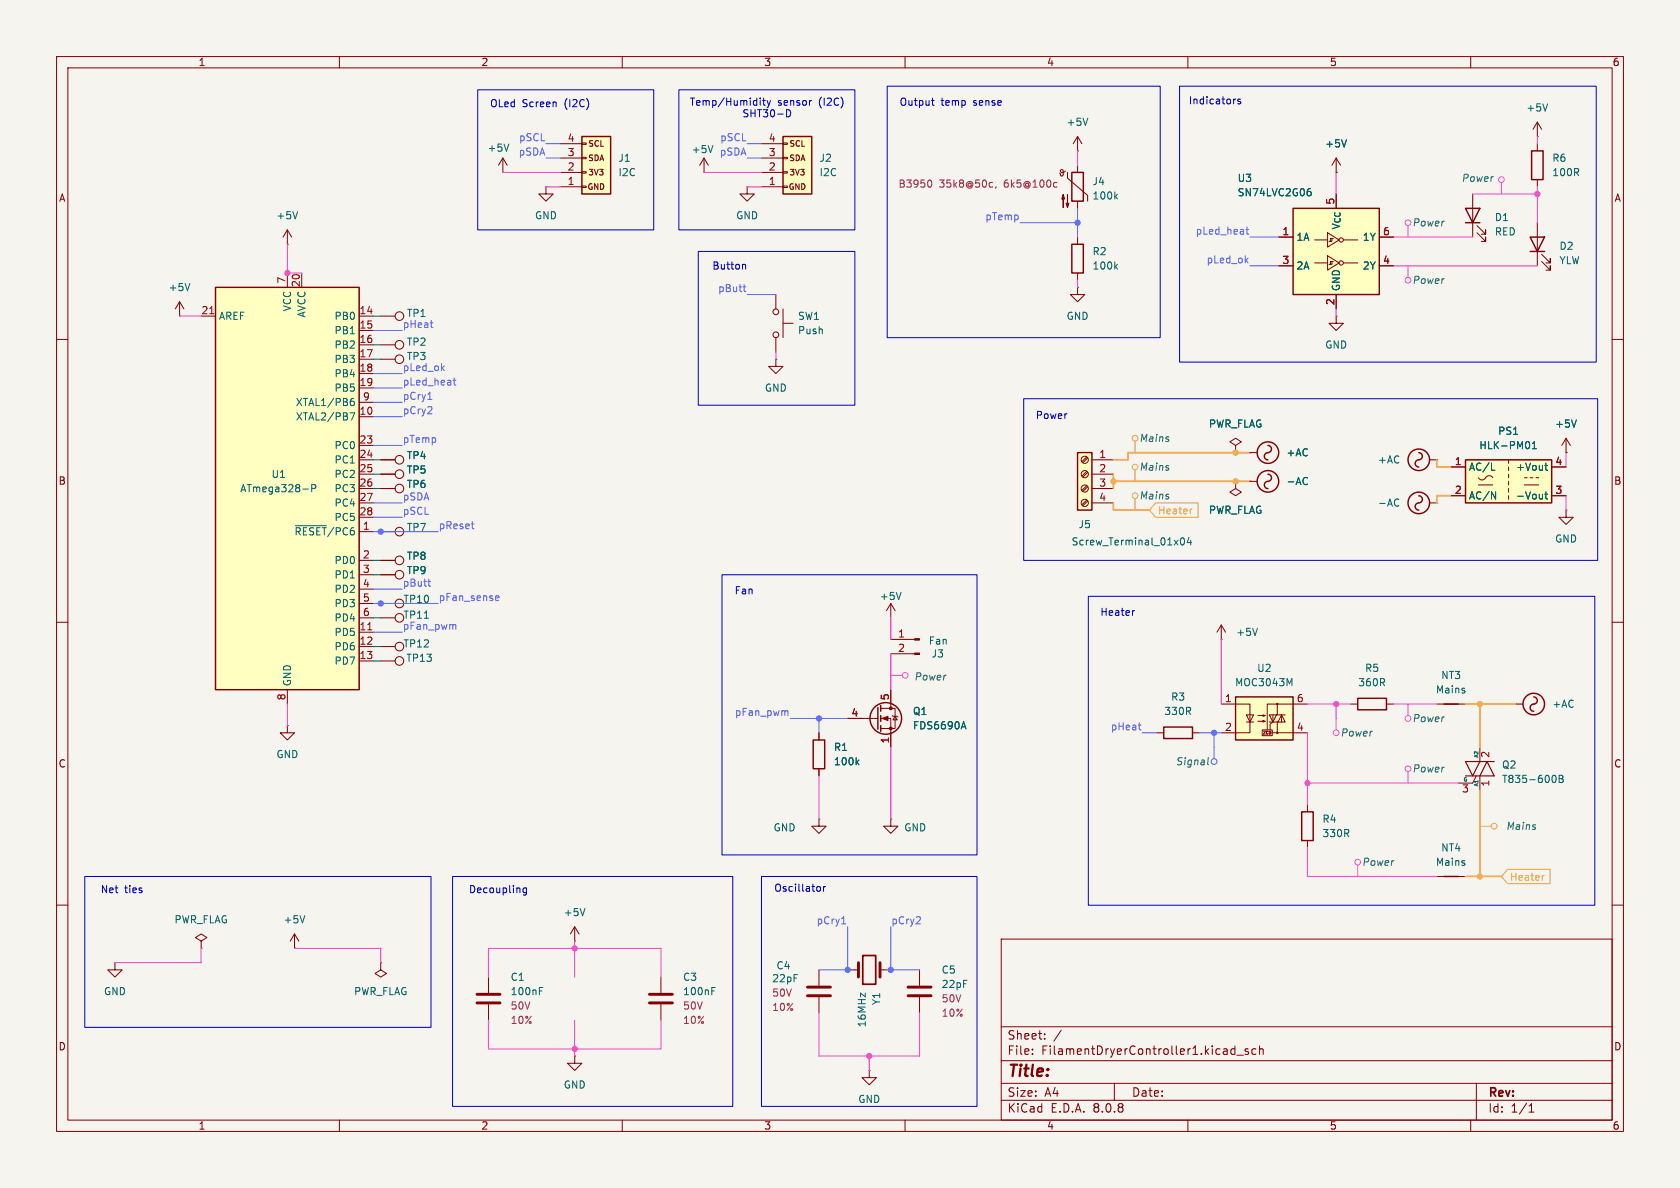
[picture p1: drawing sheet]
<svg xmlns="http://www.w3.org/2000/svg" width="297mm" height="210mm" viewBox="0 0 297 210" stroke-linecap="round" stroke-linejoin="round" font-family="sans-serif">
<path d="M0 0h297v210h-297z" fill="#f5f4ef" stroke="#f5f4ef" stroke-width=".18"/>
<g fill="none" stroke="#840000" stroke-width=".18">
<path d="M10 10h277v190h-277zM12 12h273v186h-273zM60 10v2M110 10v2M160 10v2M210 10v2M260 10v2M190.5 26.7h.1M190.5 24.1l-.8 1.3M190.5 24.1v2.6M190.5 24.1l.8 1.3M10 60h2"/>
<path d="M285 60h2M10 110h2M285 110h2M144.8 144.8v1.3h1.2l-1.2 1.2-1.3-1.2h1.3M144.8 144.8h.1M157.5 144.8v1.3h-1.3l1.3 1.2 1.2-1.2h-1.2M157.5 144.8h.1M10 160h2M177 166h108v32h-108zM285 160h2M60 198v2M110 198v2"/>
<path d="M160 198v2M177 194.5h108M177 191.5h108M177 187.5h108M177 181.5h108M182.5 186.3v.1M182.5 185.5v.1M184.7 183.6v.1M184.7 182.8v.1M187.6 182.1l-1.3 2M197 191.5v3M210 198v2"/>
<path d="M217.7 186.3h.6M217.7 185.5h.6M218.3 184.9v1.5M218.7 186.5h1.1M220.7 185.5l-.4-.1-.2 .2 .1 .2 .5 .2v.3h-.6M222 185.5l-.4-.1-.3 .3v.4l.2 .2h.5M222.7 185.5l.2-.1 .3 .1 .1 .9M222.7 184.9v1.5M260 198v2M261 191.5v6.5M270.3 196.6h.9M270.3 195.5l.4-.4v1.5"/>
</g>
<path d="M192.3 20.9l-.4 1.3" fill="none" stroke="#006464" stroke-width=".18"/>
<path d="M190.5 80h2.5v10.2h-2.5z" fill="#ffffc2"/>
<path d="M190.5 80h2.5v10.2h-2.5z" fill="none" stroke="#840000" stroke-width=".25"/>
<g fill="none" stroke="#840000" stroke-width=".18">
<path d="M192.1 88.4l-.8 .8M192.1 85.9l-.8 .8M192.1 83.3l-.8 .9M192.1 80.8l-.8 .8M192.3 88.6l-.9 .8M192.3 86l-.9 .9M192.3 83.5l-.9 .8M192.3 80.9l-.9 .9M193 81.3h3.8M193 83.8h3.8M193 86.4h3.8M193 88.9h3.8"/>
<circle cx="191.8" cy="81.3" r=".63"/>
<circle cx="191.8" cy="88.9" r=".63"/>
<circle cx="191.8" cy="86.4" r=".63"/>
<circle cx="191.8" cy="83.8" r=".63"/>
</g>
<path d="M208.9 95.1h.1a.68 .68 0 0 1 .4 .6 .68 .68 0 0 1-.4 .6 .84 .84 0 0 1-.1-1.2zM210.2 95l-.3 .9h.8M210.5 95.5v.8" fill="none" stroke="#006464" stroke-width=".18"/>
<path d="M38.1 50.8h25.4v71.1h-25.4z" fill="#ffffc2"/>
<g fill="none" stroke="#840000" stroke-width=".25">
<path d="M38.1 50.8h25.4v71.1h-25.4zM189.5 43.2h2v5.1h-2zM155.2 125.1v3.8M155.7 124.7v1M155.7 126.5v1M155.7 128.3v1M205.7 128.5h5.1v2.1h-5.1zM240 123.4h5.1v2.1h-5.1z"/>
<circle cx="156.6" cy="127" r="2.79"/>
</g>
<g fill="none" stroke="#840000" stroke-width=".18">
<path d="M31.7 55.9h.1M31.7 53.3l-.7 1.3M31.7 53.3v2.6M31.7 53.3l.8 1.3M35.6 55.9h2.5M50.8 43.2h.1M50.8 40.6v2.6M50.8 48.3v2.5M50.8 40.6l-.8 1.3M50.8 40.6l.8 1.3M53.3 48.3v2.5M63.5 55.9h2.5"/>
<path d="M63.5 58.4h2.5M137.2 52.1v2.5M137.2 59.7v2.5M138.4 57.2h1.8M138.4 54.6v5.1M190.5 41.9v1.3M190.5 48.3v1.2M63.5 73.7h2.5M63.5 61h2.5M63.5 63.5h2.5M63.5 66h2.5M63.5 68.6h2.5"/>
<path d="M63.5 78.7h2.5M63.5 71.1h2.5M67.3 61h2.5M137.2 63.5v1.3h1.2l-1.2 1.2-1.3-1.2h1.3M137.2 63.5h.1M218.4 78.7l1.1-.6-1.1-.6-1 .6 1 .6v1.3M63.5 94h2.5M63.5 99.1h2.5M63.5 81.3h2.5M63.5 83.8h2.5M63.5 86.4h2.5M63.5 88.9h2.5"/>
<path d="M63.5 91.4h2.5M67.3 94h2.5M67.3 99.1h2.5M67.3 81.3h2.5M67.3 83.8h2.5M67.3 86.4h2.5M218.4 80h.1M218.4 85.1v1.3l1.1 .6-1.1 .6-1-.6 1-.6M218.4 85.1h.1M63.5 111.8h2.5M63.5 114.3h2.5M63.5 116.8h2.5"/>
<path d="M63.5 101.6h2.5M63.5 104.1h2.5M63.5 106.7h2.5M63.5 109.2h2.5M67.3 114.3h2.5M67.3 116.8h2.5M67.3 101.6h2.5M67.3 106.7h2.5M67.3 109.2h2.5M157.5 115.6h4.2M157.5 113h4.2M215.9 113h.1"/>
<path d="M215.9 110.5l-.8 1.3M215.9 110.5v2.5M215.9 110.5l.8 1.3M50.8 128.3v1.2h1.3l-1.3 1.3-1.3-1.3h1.3M50.8 128.3h.1M50.8 121.9v2.6M149.9 127h5.3M155.7 127h1.8v5.1M155.7 125.2h2.5v3.6h-2.5M157.5 121.9v3.3M157.7 126.5l.2 .1h.7l.1 .1M158.2 126.6l.4 .7h-.7z"/>
<path d="M204.5 129.5h1.2M210.8 129.5h1.3M238.8 124.5h1.2M245.1 124.5h1.3M67.3 170.2v1.3l1 .6-1 .6-1-.6 1-.6M67.3 170.2h.1M86.4 172.7v2.8M86.4 177.5v2.8M101.6 166.4h.1M101.6 163.8l-.8 1.3M101.6 163.8v2.6M101.6 163.8l.8 1.3"/>
<path d="M144.8 171.5v2.7M144.8 176.3v2.8M149.9 171.5h1.9M155.6 171.5h1.9M162.6 171.5v2.7M162.6 176.3v2.8M101.6 186.7v1.3h1.3l-1.3 1.2-1.3-1.2h1.3M101.6 186.7h.1M153.7 189.2v1.3h1.2l-1.2 1.3-1.3-1.3h1.3M153.7 189.2h.1"/>
<circle cx="137.2" cy="55.1" r=".51"/>
<circle cx="137.2" cy="59.2" r=".51"/>
<circle cx="70.6" cy="61" r=".76"/>
<circle cx="70.6" cy="83.8" r=".76"/>
<circle cx="70.6" cy="81.3" r=".76"/>
<circle cx="70.6" cy="99.1" r=".76"/>
<circle cx="70.6" cy="94" r=".76"/>
<circle cx="70.6" cy="86.4" r=".76"/>
<circle cx="70.6" cy="101.6" r=".76"/>
<circle cx="70.6" cy="109.2" r=".76"/>
<circle cx="70.6" cy="114.3" r=".76"/>
<circle cx="70.6" cy="116.8" r=".76"/>
<circle cx="70.6" cy="106.7" r=".76"/>
</g>
<g fill="none" stroke="#006464" stroke-width=".18">
<path d="M52.6 37.4l-.4 1.3M33.6 50.1l-.5 1.3M197.2 47.1l.4 .5M197.6 46.7l-.5 .5M61.9 73h.8l-.5 1.2M62 71l.4-.1 .2 .3-.1 .4-.3 .1-.2-.1M62.5 70.4l-.3 .1-.2 .2M52.2 92.9h5.5M53.5 86.5h1M55.1 86.3h.6l.1-.2v-.3l-.7-.1v1.2M75 109.3h.7M222.3 111.1l-.4 1.2"/>
<path d="M170 128.5h.7M170.4 127.6l.4 1.2M95.4 175.2h.4M95.4 174.6h.6M103.4 160.6l-.4 1.3"/>
</g>
<path d="M37.1 55.5h.7M65 111.3h.7" fill="none" stroke="#a90000" stroke-width=".18"/>
<g fill="#840000" stroke="#840000" stroke-width=".18">
<path d="M161.7 115.4h.9v.3h-.9z"/>
<path d="M161.7 112.9h.9v.3h-.9z"/>
<path d="M156 127l1-.4v.8z"/>
<circle cx="157.5" cy="128.8" r=".25"/>
<circle cx="157.5" cy="125.2" r=".25"/>
</g>
<path d="M152.5 168.9h2.3v5.1h-2.3z" fill="none" stroke="#840000" stroke-width=".3"/>
<path d="M84.3 177.3h4.1M84.3 175.8h4.1M142.7 174.5h4.1M142.7 176h4.1M151.8 170.2v2.5M155.6 170.2v2.5M160.5 174.5h4.1M160.5 176h4.1" fill="none" stroke="#840000" stroke-width=".51"/>
<path d="M218.4 123.2h10.2v7.6h-10.2z" fill="#ffffc2"/>
<g fill="none" stroke="#840000" stroke-width=".18">
<path d="M67.3 55.9h2.5M67.3 63.5h2.5M215.9 124.5h5.1v5h-5.1M220.3 126.4h1.3l-.6 1.2zM220.3 127.6h1.3M222.4 127.5h1.2l-.3 .1v-.2l.3 .1M222.4 126.5h1.2l-.3 .1v-.2l.3 .1M223.1 129h1.8v1h-1.8zM224.4 127.6h2.8l-.6-1.2-.7 1.2M224.9 129.5h.9M225 126.4v1.2l-.5 .4v1M225.7 126.4l-.7 1.2-.6-1.2h2.8"/>
<path d="M225.8 127.6v1.9h5.3M225.8 124.5h-1.8v4.5M226.6 126.4v1.2M231.1 124.5h-5.3v1.9M231.1 142.2v1.3M231.1 148.6v1.3M254 154.9h5.1M52.1 167.6h.1M52.1 165.1l-.8 1.3M52.1 165.1v2.5M52.1 165.1l.7 1.3"/>
<circle cx="70.6" cy="55.9" r=".76"/>
<circle cx="70.6" cy="63.5" r=".76"/>
<circle cx="225.8" cy="129.5" r=".13"/>
<circle cx="225.8" cy="124.5" r=".13"/>
</g>
<path d="M218.4 123.2h10.2v7.6h-10.2zM230.1 143.5h2.1v5.1h-2.1zM255.3 154.9h2.5" fill="none" stroke="#840000" stroke-width=".25"/>
<path d="M228 120.9l.4-.9v1.2M53.9 161.9l-.4 1.2" fill="none" stroke="#006464" stroke-width=".18"/>
<path d="M138.4 24.1h5.1v10.2h-5.1z" fill="#ffffc2"/>
<g fill="none" stroke="#840000" stroke-width=".18">
<path d="M124.5 30.5h.1M124.5 27.9l-.8 1.3M124.5 27.9v2.6M124.5 27.9l.7 1.3M132.1 33v1.3h1.2l-1.2 1.3-1.3-1.3h1.3M132.1 33h.1M134.6 33h3.8M134.6 30.5h3.8M134.6 27.9h3.8M134.6 25.4h3.8M138.4 32.9h.8v.2h-.8zM138.4 30.4h.8v.2h-.8z"/>
<path d="M138.4 27.8h.8v.3h-.8zM138.4 25.3h.8v.2h-.8z"/>
</g>
<path d="M138.4 24.1h5.1v10.2h-5.1z" fill="none" stroke="#840000" stroke-width=".25"/>
<path d="M126 25.7l-.4 1.3" fill="none" stroke="#006464" stroke-width=".18"/>
<path d="M102.9 24.1h5v10.2h-5z" fill="#ffffc2"/>
<g fill="none" stroke="#840000" stroke-width=".18">
<path d="M96.5 33v1.3h1.3l-1.3 1.3-1.3-1.3h1.3M96.5 33h.1M99.1 33h3.8M99.1 30.5h3.8M99.1 27.9h3.8M99.1 25.4h3.8M102.9 32.9h.7v.2h-.7zM102.9 30.4h.7v.2h-.7zM102.9 27.8h.7v.3h-.7zM102.9 25.3h.7v.2h-.7zM188.3 30.2l-.3 .3h-.3l-.2-.2v-.2l.2-.1 .3 .2v.7l-.2 .2-.3-.1-.2-.4M188.7 30.5v1l3.6 3v1.1"/>
<path d="M190.5 29.2v1.3M190.5 35.6v1.2M236.2 30.5h.1M236.2 27.9l-.7 1.3M236.2 27.9v2.6M236.2 27.9l.8 1.3M260.3 34.3v7.6M261.1 39.9l1.5 1.5v-.8v.8h-.7M271.8 24.1h.1M271.8 21.6v2.5M271.8 25.4v1.3M271.8 31.8v1.2"/>
<path d="M271.8 39.4v7.6M271.8 21.6l-.8 1.3M271.8 21.6l.7 1.3M236.2 55.9v1.3h1.3l-1.3 1.2-1.3-1.2h1.3M236.2 55.9h.1M261.1 41.1l1.5 1.6v-.8v.8h-.7M272.5 46.2l1.6 1.6v-.8v.8h-.8M272.5 45l1.6 1.5v-.8v.8h-.8M254 124.5h5.1M261 137.2l-.7 1.2h-2.5M261.6 132.1v2.5M261.6 137.2v2.5"/>
<path d="M268 124.5h.1M268 124.5h1.2M20.3 170.2v1.3h1.3l-1.3 1.2-1.3-1.2h1.3M20.3 170.2h.1M35.6 166.4l1-.7-1-.6-1.1 .6 1.1 .7v1.2M35.6 167.6h.1M116.8 172.7v2.8M116.8 177.5v2.8"/>
</g>
<g fill="none" stroke="#840000" stroke-width=".25">
<path d="M102.9 24.1h5v10.2h-5zM189.5 30.5h2v5.1h-2zM259.1 36.8h2.5l-1.3 2.6zM259.1 39.4h2.5M270.8 26.7h2v5.1h-2zM270.5 41.9h2.5l-1.2 2.6zM270.5 44.5h2.5M255.3 124.5h2.5M271.1 123.2a.66 .66 0 0 1 .7 .8 .66 .66 0 0 1-.9 .5 .64 .64 0 0 0-.4 .7 .64 .64 0 0 0 .6 .5"/>
<circle cx="271.1" cy="124.5" r="1.9"/>
</g>
<g fill="#840000" stroke="#840000" stroke-width=".18">
<path d="M188 34.4l.2 .8h-.5l.3-.8v2.3z"/>
<path d="M188.7 34.4v2.3l-.2-.8h.5l-.3 .8z"/>
</g>
<path d="M273.6 18.4l-.4 1.2M197.2 34.7l.4 .5M197.6 34.3l-.5 .5M238 24.7l-.4 1.3M274.7 137.1a.68 .68 0 0 1 .4 .6 .68 .68 0 0 1-.4 .6M275.6 137.1h.5l.2 .2-.2 .4 .2 .1 .1 .3-.3 .2h-.5zM275.6 137.7h.5M125.8 175.2h.5M125.8 174.6h.6" fill="none" stroke="#006464" stroke-width=".18"/>
<path d="M164.4 31.8a.79 .79 0 0 1 0 1.3M175.4 32.2l.1 .1M175.5 33l-.1 .1M176.1 33l-.1 .3M186.5 32.2l.4 .1M186.9 33l-.4 .1" fill="none" stroke="#840084" stroke-width=".18"/>
<path d="M259.1 137.2h5.1l-1.3-2.6-1.3 2.6M261.6 134.6l-1.3 2.6-1.2-2.6h5.1" fill="none" stroke="#840000" stroke-width=".2"/>
<path d="M114.8 177.3h4.1M114.8 175.8h4.1" fill="none" stroke="#840000" stroke-width=".51"/>
<path d="M228.6 36.8h15.2v15.3h-15.2z" fill="#ffffc2"/>
<g fill="none" stroke="#840000" stroke-width=".25">
<path d="M228.6 36.8h15.2v15.3h-15.2zM224.2 83.8a.66 .66 0 0 1 .6 .8 .66 .66 0 0 1-.9 .5 .64 .64 0 0 0-.4 .7 .64 .64 0 0 0 .7 .6M250.8 87.6a.66 .66 0 0 1 .6 .8 .66 .66 0 0 1-.8 .5 .64 .64 0 0 0-.4 .8 .64 .64 0 0 0 .6 .5M250.8 80a.66 .66 0 0 1 .6 .8 .66 .66 0 0 1-.8 .5 .64 .64 0 0 0-.4 .7 .64 .64 0 0 0 .6 .6"/>
<circle cx="224.2" cy="85.1" r="1.9"/>
<circle cx="250.8" cy="88.9" r="1.9"/>
<circle cx="250.8" cy="81.3" r="1.9"/>
</g>
<g fill="none" stroke="#840000" stroke-width=".18">
<path d="M190.5 50.8v1.3h1.3l-1.3 1.2-1.3-1.2h1.3M190.5 50.8h.1M226.1 41.9h2.5M226.1 47h2.5M232.4 46.5h2.3M232.4 42.4h2.3M234.7 45.2l2 1.3-2 1.3zM234.7 41.1l2 1.3-2 1.3zM234.9 46.7h.6v-.5h-.3v.5M234.9 42.7h.6v-.5h-.3v.5M235.5 46.2h.2M235.5 42.2h.2"/>
<path d="M236.2 52.1v2.5M237.5 46.5h2.5M237.5 42.4h2.5M243.8 41.9h2.6M243.8 47h2.6M221 85.1h.1M221 85.1h1.2M252.7 88.9h1.3M252.7 81.3h1.3M254 88.9h.1M254 81.3h.1"/>
<circle cx="237.1" cy="42.4" r=".38"/>
<circle cx="237.1" cy="46.5" r=".38"/>
</g>
<path d="M231.3 33.8h.3l.2 .3-.1 .4-.4 .1M231.4 33.3h.3M230.9 84.4l.2 .1M231.1 85.5l-.2 .2M247.1 88.2l.2 .1M247.3 89.4l-.2 .1" fill="none" stroke="#006464" stroke-width=".18"/>
<path d="M259.1 81.3h15.2v7.6h-15.2z" fill="#ffffc2"/>
<g fill="none" stroke="#840000" stroke-width=".25">
<path d="M224.2 78.7a.66 .66 0 0 1 .6 .8 .66 .66 0 0 1-.9 .6 .64 .64 0 0 0-.4 .7 .64 .64 0 0 0 .7 .5M259.1 81.3h15.2v7.6h-15.2zM143.8 130.8h2v5.1h-2z"/>
<circle cx="224.2" cy="80" r="1.9"/>
</g>
<g fill="none" stroke="#840000" stroke-width=".18">
<path d="M88.9 30.5h.1M88.9 27.9l-.8 1.3M88.9 27.9v2.6M88.9 27.9l.8 1.3M236.2 30.5h.1M226.1 41.9h2.5M226.1 47h2.5M236.2 52.1v2.5M243.8 41.9h2.6M243.8 47h2.6M276.9 77.5l-.8 1.2M276.9 77.5v2.5"/>
<path d="M276.9 77.5l.7 1.2M67.3 99.1h2.5M67.3 83.8h2.5M67.3 81.3h2.5M67.3 86.4h2.5M218.4 85.1h.1M218.4 80h.1M221 80h.1M221 85.1h.1M221 80h1.2M256.5 82.6h2.6M256.5 87.6h2.6"/>
<path d="M261.4 84.5a.8 .8 0 0 0 .8 .3 .8 .8 0 0 0 .6-.6 .73 .73 0 0 1 1.1 .3M261.4 85.7h2.5M266.7 81.3v.6M266.7 82.6v.6M266.7 83.8v.7M266.7 85.1v.6M266.7 86.4v.6M266.7 87.6v.7M269.5 85.7h2.5M269.5 84.5h.5M270.5 84.5h.5M271.5 84.5h.5"/>
<path d="M274.3 82.6h2.6M274.3 87.6h2.6M276.9 80h.1M276.9 90.2v1.2h1.2l-1.2 1.3-1.3-1.3h1.3M276.9 90.2h.1M67.3 101.6h2.5M157.5 106.7l.7 1.3M157.5 106.7v2.5M157.5 106.7l-.8 1.3M144.8 129.5v1.3M144.8 135.9v1.3M149.9 127h2.5"/>
<path d="M157.5 121.9v2.6M157.5 129.5v2.6"/>
</g>
<g fill="none" stroke="#006464" stroke-width=".18">
<path d="M90 25.5l-.5 1.2M231.3 33.8h.3l.2 .3-.1 .4-.4 .1M231.4 33.3h.3M238 24.7l-.4 1.3M270.3 78.2l.1 .3-.1 .7M270.9 79.3h.7M270.9 78.4l.4-.4v1.3M278.7 74.2l-.4 1.3M230.9 84.4l.2 .1M231.1 85.5l-.2 .2M263.7 83.1h.6M263.7 86.9l.7 1.3v-1.3"/>
<path d="M273.1 87.4h.5M273.1 82.3h.5M273.3 81.9v1l.3 .2M273.3 86.9v1.1l.3 .2M159.3 104.7l-.4 1.3M151.5 134.7l.3 .5M151.8 134.4l-.4 .4M170 128.5h.7M170.4 127.6l.4 1.2"/>
</g>
<g fill="none" stroke="#ffab3c" stroke-width=".18">
<path d="M200.7 78v2M200.7 83.1v2M200.7 88.1v2.1M204.3 88.9h7.5v2.5h-7.5l-1.1-1.2zM210.8 90l-.3 .1M261.6 146.1h2.1M266.5 153.7h7.5v2.5h-7.5l-1.1-1.3zM273 154.8h-.2"/>
<circle cx="200.7" cy="77.5" r=".51"/>
<circle cx="200.7" cy="82.6" r=".51"/>
<circle cx="200.7" cy="87.6" r=".51"/>
<circle cx="264.2" cy="146.1" r=".51"/>
</g>
<g fill="none" stroke="#ff4ce5" stroke-width=".18">
<path d="M248.9 39.9v2M265.4 32.3v2M248.9 47v2M157.5 119.4h2M236.2 127v2M248.9 124.5v2M248.9 136.4v2M240 152.9v2"/>
<circle cx="248.9" cy="39.4" r=".51"/>
<circle cx="265.4" cy="31.8" r=".51"/>
<circle cx="248.9" cy="49.5" r=".51"/>
<circle cx="160" cy="119.4" r=".51"/>
<circle cx="236.2" cy="129.5" r=".51"/>
<circle cx="248.9" cy="127" r=".51"/>
<circle cx="248.9" cy="135.9" r=".51"/>
<circle cx="240" cy="152.4" r=".51"/>
</g>
<g fill="none" stroke="#5264ff" stroke-width=".18">
<path d="M96.5 27.9h2.6M96.5 25.4h2.6M132.1 27.9h2.5M132.1 25.4h2.5M180.3 39.4h10.2M190.5 36.8v5.1M66 58.4h5.1M76.1 57.1h.4M76.3 57.8l.2 .1M131.4 50.7h.5M131.6 51.4l.3 .2M132.1 52.1h5.1"/>
<path d="M220.3 40.6h.5M220.3 46l.3 .5M220.5 40.1v1.1l.3 .2M220.6 45.6l-.4 .5M221 47h5.1M221 41.9h5.1M66 78.7h5.1M66 66h5.1M66 68.6h5.1M66 71.1h5.1M66 73.7h5.1M75.6 70.6h.8"/>
<path d="M78.2 65l.3 .5M78.5 64.7l-.4 .5M80.1 67.2h.5M80.3 66.8v1.1l.3 .2M66 94h11.5M66 91.4h5.1M66 88.9h5.1M83.3 92.6h.5M83.6 93.4l.2 .1M66 106.7h11.5M66 111.8h5.1M66 104.1h5.1"/>
<path d="M75.6 102.8h.5M75.8 103.4l.3 .2M80.2 110.4l.4 .2v.6M87.7 106.1h.5M87.7 105.4l.3-.1 .2 .3-.6 .1M138.9 125.6l.4 .2v.7M139.7 127h10.2M144.8 127v2.5M201.2 128.2h.5M201.5 129h.2M201.9 129.5h2.6M212.1 129.5h3.8"/>
<path d="M214.6 129.5v4.6M148.8 163.3h.7M149.9 163.8v7.7h-5.1M157.5 163.8v7.7h5.1"/>
<circle cx="214.6" cy="134.6" r=".51"/>
</g>
<path d="M213.6 133.9l-.1 1.1 .1 .2" fill="none" stroke="#484848" stroke-width=".18"/>
<g fill="none" stroke="#0000c2" stroke-width=".18">
<path d="M84.5 15.9h31.1v24.7h-31.1zM120 15.9h31.1v24.7h-31.1zM134.4 17.3v.2M134.4 17.8v.8M134.8 17.8h.5M135 17.3v1.1l.3 .2M135.6 17.8l.3 .8M135.9 18.6l-.3 .4M136.2 17.8l-.3 .8M139.5 19.4a.68 .68 0 0 1 .2 .8 .68 .68 0 0 1-.6 .5M143.3 17.8h.2M156.8 15.2h48.3v44.5h-48.3z"/>
<path d="M164.7 17.8h.5M164.9 17.3v1.1l.3 .2M208.5 15.2h73.7v48.8h-73.7zM218.5 17.5l-.3 .1M219.3 17.6l-.3-.1-.2 .2 .1 .2 .4 .1v.3h-.5M123.4 44.5h27.7v27.1h-27.7zM131.5 46.7l.3 .2v.7M181 70.5h101.4v28.6h-101.4zM127.6 101.6h45.1v49.5h-45.1zM192.4 105.4h89.5v54.6h-89.5zM200.6 107.9l-.3 .1M15 154.9h61.2v26.7h-61.2z"/>
<path d="M80 154.9h49.5v40.7h-49.5zM93.1 157v1l-.3 .2h-.3M93.1 157h-.4l-.2 .2 .1 .5h.5M134.6 154.9h38.1v40.7h-38.1zM144.6 156.7l.3 .1 .1 .2v.4l-.4 .2M145.6 156.7v.9M146 156.7l-.4 .3"/>
</g>
<g fill="none" stroke="#ff4ce5" stroke-width=".2">
<path d="M88.9 30.5h10.2M96.5 33h2.6M124.5 30.5h10.1M132.1 33h2.5M190.5 26.7v2.5M236.2 30.5v3.8M260.3 34.3h11.5M271.8 24.1v1.3M271.8 33v6.4M31.7 55.9h3.9M50.8 43.2v5.1h2.5M190.5 49.5v1.3"/>
<path d="M236.2 54.6v1.3M246.4 41.9h13.9M246.4 47h25.4M137.2 62.2v1.3M276.9 80v2.6M276.9 87.6v2.6M157.5 109.2v3.8M157.5 115.6v6.3M215.9 113v11.5M50.8 124.5v3.8M144.8 137.2v7.6M157.5 132.1v12.7"/>
<path d="M231.1 124.5h7.7M231.1 129.5v12.7M231.1 138.4h26.7M236.2 124.5v2.5M246.4 124.5h7.6M231.1 149.9v5h22.9M35.6 167.6v2.6h-15.3M52.1 167.6h15.2v2.6M86.4 172.7v-5.1h30.4v5.1M101.6 166.4v6.3M144.8 179.1v7.6h17.8v-7.6M86.4 180.3v5.1h30.4v-5.1"/>
<path d="M101.6 180.3v6.4M153.7 186.7v2.5"/>
</g>
<path d="M66 55.9h1.3M66 63.5h1.3M66 61h1.3M66 99.1h1.3M66 86.4h1.3M66 83.8h1.3M66 81.3h1.3M66 114.3h1.3M66 109.2h1.3M66 116.8h1.3M66 101.6h1.3" fill="none" stroke="#009600" stroke-width=".18"/>
<path d="M196.8 88.9v1.3h6.4M196.8 83.8v2.6M196.8 85.1h24.2M221 80h-21.6v1.3h-2.6M254 81.3v1.3h2.5M256.5 87.6h-2.5v1.3M259.1 124.5h8.9M261.6 124.5v7.6M261.6 139.7v15.2M259.1 154.9h6.3" fill="none" stroke="#ffab3c" stroke-width=".3"/>
<g fill="#5264ff" stroke="#5264ff" stroke-width=".18">
<circle cx="67.3" cy="94" r=".46"/>
<circle cx="67.3" cy="106.7" r=".46"/>
<circle cx="149.9" cy="171.5" r=".46"/>
<circle cx="157.5" cy="171.5" r=".46"/>
<circle cx="144.8" cy="127" r=".46"/>
<circle cx="214.6" cy="129.5" r=".46"/>
<circle cx="190.5" cy="39.4" r=".46"/>
</g>
<g fill="#ff4ce5" stroke="#ff4ce5" stroke-width=".18">
<circle cx="101.6" cy="167.6" r=".46"/>
<circle cx="101.6" cy="185.4" r=".46"/>
<circle cx="153.7" cy="186.7" r=".46"/>
<circle cx="50.8" cy="48.3" r=".46"/>
<circle cx="236.2" cy="124.5" r=".46"/>
<circle cx="271.8" cy="34.3" r=".46"/>
<circle cx="231.1" cy="138.4" r=".46"/>
</g>
<g fill="#ffab3c" stroke="#ffab3c" stroke-width=".18">
<circle cx="218.4" cy="85.1" r=".46"/>
<circle cx="261.6" cy="124.5" r=".46"/>
<circle cx="261.6" cy="154.9" r=".46"/>
<circle cx="196.8" cy="85.1" r=".46"/>
<circle cx="218.4" cy="80" r=".46"/>
</g>
<text font-size="2.8" fill="#840000" x="178" y="190.9">Title:</text>
<g font-size="2.1" fill="#840000">
<text x="178" y="184">Sheet:</text>
<text x="178" y="186.7">File:</text>
<text x="184.1" y="186.7">FilamentDryerController1.kicad_sch</text>
<text x="178" y="196.9">KiCad</text>
<text x="178" y="194.1">Size:</text>
<text x="184.7" y="194.1">A4</text>
<text x="185.7" y="196.9">E.D.A.</text>
<text x="193.3" y="196.9">8.0.8</text>
<text x="200" y="194.1">Date:</text>
<text x="263" y="194.3">Rev:</text>
<text x="263" y="196.9">Id:</text>
<text x="267.1" y="196.9">1/1</text>
</g>
<g font-size="1.8" fill="#840000">
<text x="35" y="11.9">1</text>
<text x="85" y="11.9">2</text>
<text x="135" y="11.9">3</text>
<text x="185" y="11.9">4</text>
<text x="235" y="11.9">5</text>
<text x="285" y="11.9">6</text>
<text x="10.3" y="35.9">A</text>
<text x="285.3" y="35.9">A</text>
<text x="10.3" y="85.9">B</text>
<text x="285.3" y="85.9">B</text>
<text x="10.3" y="135.9">C</text>
<text x="285.3" y="135.9">C</text>
<text x="10.3" y="185.9">D</text>
<text x="285.3" y="185.9">D</text>
<text x="35" y="199.9">1</text>
<text x="85" y="199.9">2</text>
<text x="135" y="199.9">3</text>
<text x="185" y="199.9">4</text>
<text x="235" y="199.9">5</text>
<text x="285" y="199.9">6</text>
</g>
<g font-size="1.8" fill="#0000c2">
<text x="86.5" y="19.2">OLed</text>
<text x="92.3" y="19.2">Screen</text>
<text x="99.9" y="19.2">(I2C)</text>
<text x="121.8" y="18.9">Temp/Humidity</text>
<text x="131.1" y="20.9">SHT30-D</text>
<text x="137.5" y="18.9">sensor</text>
<text x="144.9" y="18.9">(I2C)</text>
<text x="158.9" y="18.9">Output</text>
<text x="166.3" y="18.9">temp</text>
<text x="172.2" y="18.9">sense</text>
<text x="210.1" y="18.6">Indicators</text>
<text x="125.8" y="47.9">Button</text>
<text x="183" y="74.3">Power</text>
<text x="129.8" y="105.3">Fan</text>
<text x="194.4" y="109.1">Heater</text>
<text x="17.7" y="158.1">Net</text>
<text x="22" y="158.1">ties</text>
<text x="82.8" y="158.1">Decoupling</text>
<text x="136.8" y="157.8">Oscillator</text>
</g>
<g font-size="1.8" fill="#006464">
<text x="188.5" y="22.5">+5V</text>
<text x="269.7" y="19.9">+5V</text>
<text x="86.1" y="27">+5V</text>
<text x="109.2" y="28.8">J1</text>
<text x="122.2" y="27.3">+5V</text>
<text x="144.8" y="28.8">J2</text>
<text x="234.2" y="26.3">+5V</text>
<text x="274.3" y="28.8">R6</text>
<text x="109.2" y="31.3">I2C</text>
<text x="144.8" y="31.3">I2C</text>
<text x="193" y="32.9">J4</text>
<text x="193" y="35.5">100k</text>
<text x="218.7" y="32.4">U3</text>
<text x="218.7" y="34.9">SN74LVC2G06</text>
<text x="274.3" y="31.3">100R</text>
<text x="48.8" y="39">+5V</text>
<text x="94.5" y="39">GND</text>
<text x="130" y="39">GND</text>
<text x="237.1" y="40.7" transform="rotate(-90 237.1 40.7)">V_{CC}</text>
<text x="264.2" y="39.3">D1</text>
<text x="264.2" y="41.8">RED</text>
<text x="193" y="45.3">R2</text>
<text x="193" y="47.9">100k</text>
<text x="229.1" y="42.8">1A</text>
<text x="229.1" y="47.9">2A</text>
<text x="240.8" y="47.9">2Y</text>
<text x="240.8" y="42.8">1Y</text>
<text x="275.6" y="44.4">D2</text>
<text x="275.6" y="46.9">YLW</text>
<text x="29.7" y="51.7">+5V</text>
<text x="237.1" y="51.6" transform="rotate(-90 237.1 51.6)">GND</text>
<text x="38.6" y="56.7">AREF</text>
<text x="51.7" y="55.1" transform="rotate(-90 51.7 55.1)">VCC</text>
<text x="54.2" y="56.2" transform="rotate(-90 54.2 56.2)">AVCC</text>
<text x="59" y="56.7">PB0</text>
<text x="59" y="59.3">PB1</text>
<text x="71.8" y="56.2">TP1</text>
<text x="141" y="59.3">Push</text>
<text x="141" y="56.7">SW1</text>
<text x="188.5" y="56.7">GND</text>
<text x="59" y="61.8">PB2</text>
<text x="59" y="64.4">PB3</text>
<text x="71.8" y="61.3">TP2</text>
<text x="71.8" y="63.9">TP3</text>
<text x="234.2" y="61.8">GND</text>
<text x="52.2" y="72">XTAL1/PB6</text>
<text x="59" y="66.9">PB4</text>
<text x="59" y="69.4">PB5</text>
<text x="135.1" y="69.4">GND</text>
<text x="52.2" y="74.5">XTAL2/PB7</text>
<text x="213.6" y="75.8">PWR_FLAG</text>
<text x="264.8" y="77.1">PS1</text>
<text x="274.8" y="75.8">+5V</text>
<text x="59" y="79.6">PC0</text>
<text x="59" y="82.1">PC1</text>
<text x="71.8" y="83.9">TP5</text>
<text x="71.8" y="81.4">TP4</text>
<text x="227.3" y="80.9">+AC</text>
<text x="243.5" y="82.1">+AC</text>
<text x="259.6" y="83.4">AC/L</text>
<text x="261.4" y="79.6">HLK-PM01</text>
<text x="267.9" y="83.4">+Vout</text>
<text x="42.4" y="87.2">ATmega328-P</text>
<text x="47.9" y="84.7">U1</text>
<text x="59" y="84.7">PC2</text>
<text x="59" y="87.2">PC3</text>
<text x="59" y="89.8">PC4</text>
<text x="71.8" y="86.5">TP6</text>
<text x="227.3" y="86">-AC</text>
<text x="243.5" y="89.8">-AC</text>
<text x="259.6" y="88.5">AC/N</text>
<text x="267.9" y="88.5">-Vout</text>
<text x="52" y="94.8">~{RESET}/PC6</text>
<text x="59" y="92.3">PC5</text>
<text x="71.8" y="94.1">TP7</text>
<text x="190.6" y="93.6">J5</text>
<text x="213.6" y="91">PWR_FLAG</text>
<text x="59" y="99.9">PD0</text>
<text x="71.8" y="99.2">TP8</text>
<text x="71.8" y="101.7">TP9</text>
<text x="189.3" y="96.6">Screw_Terminal_01x04</text>
<text x="274.8" y="96.1">GND</text>
<text x="59" y="102.5">PD1</text>
<text x="59" y="105">PD2</text>
<text x="59" y="107.5">PD3</text>
<text x="71.2" y="106.8">TP10</text>
<text x="155.4" y="106.3">+5V</text>
<text x="59" y="112.6">PD5</text>
<text x="59" y="110.1">PD4</text>
<text x="218.4" y="112.6">+5V</text>
<text x="59" y="115.2">PD6</text>
<text x="59" y="117.7">PD7</text>
<text x="71.2" y="114.7">TP12</text>
<text x="71.7" y="117.2">TP13</text>
<text x="164.1" y="114.1">Fan</text>
<text x="164.6" y="116.4">J3</text>
<text x="222.1" y="119">U2</text>
<text x="241.2" y="119">R5</text>
<text x="51.7" y="121.4" transform="rotate(-90 51.7 121.4)">GND</text>
<text x="206.9" y="124.1">R3</text>
<text x="218.2" y="121.5">MOC3043M</text>
<text x="240" y="121.5">360R</text>
<text x="253.7" y="122.8">Mains</text>
<text x="254.7" y="120.2">NT3</text>
<text x="274.3" y="125.3">+AC</text>
<text x="161.3" y="129.1">FDS6690A</text>
<text x="161.3" y="126.6">Q1</text>
<text x="205.7" y="126.6">330R</text>
<text x="48.8" y="134.2">GND</text>
<text x="147.3" y="132.9">R1</text>
<text x="147.3" y="135.5">100k</text>
<text x="265.4" y="136.1">Q2</text>
<text x="265.4" y="138.6">T835-600B</text>
<text x="136.7" y="147.2">GND</text>
<text x="159.8" y="147.2">GND</text>
<text x="233.7" y="145.6">R4</text>
<text x="233.7" y="148.2">330R</text>
<text x="253.7" y="153.3">Mains</text>
<text x="254.7" y="150.7">NT4</text>
<text x="30.7" y="163.4">PWR_FLAG</text>
<text x="50" y="163.4">+5V</text>
<text x="99.6" y="162.2">+5V</text>
<text x="90.2" y="173.6">C1</text>
<text x="120.7" y="173.6">C3</text>
<text x="136.4" y="173.8">22pF</text>
<text x="137.2" y="171.6">C4</text>
<text x="166.4" y="172.3">C5</text>
<text x="18.3" y="176.1">GND</text>
<text x="62.5" y="176.1">PWR_FLAG</text>
<text x="90.2" y="176.1">100nF</text>
<text x="120.7" y="176.1">100nF</text>
<text x="155.8" y="177.8" transform="rotate(-90 155.8 177.8)">Y1</text>
<text x="166.4" y="174.9">22pF</text>
<text x="153.3" y="181.7" transform="rotate(-90 153.3 181.7)">16MHz</text>
<text x="99.6" y="192.6">GND</text>
<text x="151.6" y="195.2">GND</text>
</g>
<g font-size="1.8" fill="#5264ff">
<text x="91.6" y="27.6">pSDA</text>
<text x="91.7" y="25.1">pSCL</text>
<text x="127.2" y="27.6">pSDA</text>
<text x="127.2" y="25.1">pSCL</text>
<text x="174.1" y="39">pTemp</text>
<text x="211.3" y="41.6">pLed_heat</text>
<text x="213.2" y="46.6">pLed_ok</text>
<text x="126.9" y="51.7">pButt</text>
<text x="71.1" y="58.1">pHeat</text>
<text x="71.1" y="65.7">pLed_ok</text>
<text x="71.1" y="68.2">pLed_heat</text>
<text x="71.1" y="70.8">pCry1</text>
<text x="71.1" y="73.3">pCry2</text>
<text x="71.1" y="78.4">pTemp</text>
<text x="71.1" y="88.6">pSDA</text>
<text x="71.1" y="91.1">pSCL</text>
<text x="77.5" y="93.6">pReset</text>
<text x="71.1" y="103.8">pButt</text>
<text x="77.5" y="106.3">pFan_sense</text>
<text x="71.1" y="111.4">pFan_pwm</text>
<text x="71.2" y="109.6">TP11</text>
<text x="129.8" y="126.7">pFan_pwm</text>
<text x="196.3" y="129.2">pHeat</text>
<text x="144.3" y="163.5">pCry1</text>
<text x="157.5" y="163.5">pCry2</text>
</g>
<g font-size="1.8" fill="#a90000">
<text x="100.3" y="27.7">3</text>
<text x="100.3" y="25.1">4</text>
<text x="135.8" y="27.7">3</text>
<text x="135.8" y="25.1">4</text>
<text x="100.3" y="32.8">1</text>
<text x="100.3" y="30.2">2</text>
<text x="135.8" y="32.8">1</text>
<text x="135.8" y="30.2">2</text>
<text x="226.6" y="41.7">1</text>
<text x="236" y="36.3" transform="rotate(-90 236 36.3)">5</text>
<text x="244.4" y="41.7">6</text>
<text x="226.6" y="46.7">3</text>
<text x="244.4" y="46.7">4</text>
<text x="50.5" y="50.2" transform="rotate(-90 50.5 50.2)">7</text>
<text x="53.1" y="50.8" transform="rotate(-90 53.1 50.8)">20</text>
<text x="35.5" y="55.6">21</text>
<text x="63.5" y="55.6">14</text>
<text x="63.5" y="58.2">15</text>
<text x="236" y="54" transform="rotate(-90 236 54)">2</text>
<text x="63.5" y="60.7">16</text>
<text x="63.5" y="63.2">17</text>
<text x="63.5" y="65.8">18</text>
<text x="63.5" y="68.3">19</text>
<text x="64.1" y="70.9">9</text>
<text x="63.5" y="73.4">10</text>
<text x="63.5" y="78.5">23</text>
<text x="63.5" y="81">24</text>
<text x="63.5" y="83.6">25</text>
<text x="194.2" y="81">1</text>
<text x="194.2" y="83.6">2</text>
<text x="257.1" y="82.3">1</text>
<text x="274.9" y="82.3">4</text>
<text x="63.5" y="86.1">26</text>
<text x="63.5" y="88.6">27</text>
<text x="194.2" y="86.1">3</text>
<text x="194.2" y="88.6">4</text>
<text x="257.1" y="87.4">2</text>
<text x="274.9" y="87.4">3</text>
<text x="63.5" y="91.2">28</text>
<text x="64.1" y="93.7">1</text>
<text x="64.1" y="98.8">2</text>
<text x="64.1" y="101.3">3</text>
<text x="64.1" y="103.9">4</text>
<text x="64.1" y="106.4">5</text>
<text x="63.5" y="111.5">11</text>
<text x="64.1" y="109">6</text>
<text x="158.7" y="112.8">1</text>
<text x="63.5" y="114">12</text>
<text x="63.5" y="116.6">13</text>
<text x="158.7" y="115.3">2</text>
<text x="50.5" y="123.9" transform="rotate(-90 50.5 123.9)">8</text>
<text x="157.2" y="123.9" transform="rotate(-90 157.2 123.9)">5</text>
<text x="216.5" y="124.2">1</text>
<text x="229.2" y="124.2">6</text>
<text x="150.4" y="126.7">4</text>
<text x="157.2" y="131.5" transform="rotate(-90 157.2 131.5)">1</text>
<text x="216.5" y="129.3">2</text>
<text x="229.2" y="129.3">4</text>
<text x="263.6" y="134.1" transform="rotate(-90 263.6 134.1)">2</text>
<text x="258.4" y="140.4">3</text>
<text x="263.6" y="139.1" transform="rotate(-90 263.6 139.1)">1</text>
</g>
<g font-size="1.8" fill="#840084">
<text x="158.8" y="33.4">B3950</text>
<text x="166" y="33.4">35k8@50c,</text>
<text x="177.6" y="33.4">6k5@100c</text>
<text x="90.2" y="178.7">50V</text>
<text x="120.7" y="178.7">50V</text>
<text x="136.4" y="176.4">50V</text>
<text x="136.4" y="178.9">10%</text>
<text x="166.4" y="177.4">50V</text>
<text x="166.4" y="179.9">10%</text>
<text x="90.2" y="181.2">10%</text>
<text x="120.7" y="181.2">10%</text>
</g>
<g font-size="1.8" fill="#484848">
<text x="258.3" y="32.4">Power</text>
<text x="249.6" y="40.2">Power</text>
<text x="249.6" y="50.4">Power</text>
<text x="201.4" y="78.3">Mains</text>
<text x="201.4" y="83.4">Mains</text>
<text x="201.4" y="88.5">Mains</text>
<text x="161.6" y="120.5">Power</text>
<text x="236.9" y="130.4">Power</text>
<text x="249.6" y="127.9">Power</text>
<text x="207.8" y="135.5">Signal</text>
<text x="249.6" y="136.8">Power</text>
<text x="266.2" y="146.9">Mains</text>
<text x="240.7" y="153.3">Power</text>
</g>
<g font-size="1.8" fill="#ffab3c">
<text x="204.6" y="91.1">Heater</text>
<text x="266.9" y="155.9">Heater</text>
</g>
<g font-size="1.4" fill="#840000">
<text x="103.9" y="28.6">SDA</text>
<text x="103.9" y="26.1">SCL</text>
<text x="139.5" y="28.6">SDA</text>
<text x="139.5" y="26.1">SCL</text>
<text x="103.8" y="33.7">GND</text>
<text x="103.9" y="31.2">3V3</text>
<text x="139.4" y="33.7">GND</text>
<text x="139.5" y="31.2">3V3</text>
</g>
<g font-size=".9" fill="#006464">
<text x="261.4" y="134.1" transform="rotate(-90 261.4 134.1)">A2</text>
<text x="258.6" y="138.2">G</text>
<text x="261.4" y="139.2" transform="rotate(-90 261.4 139.2)">A1</text>
</g>
<text font-size=".7" fill="#840000" x="223.2" y="129.9">ZCD</text>
</svg>
